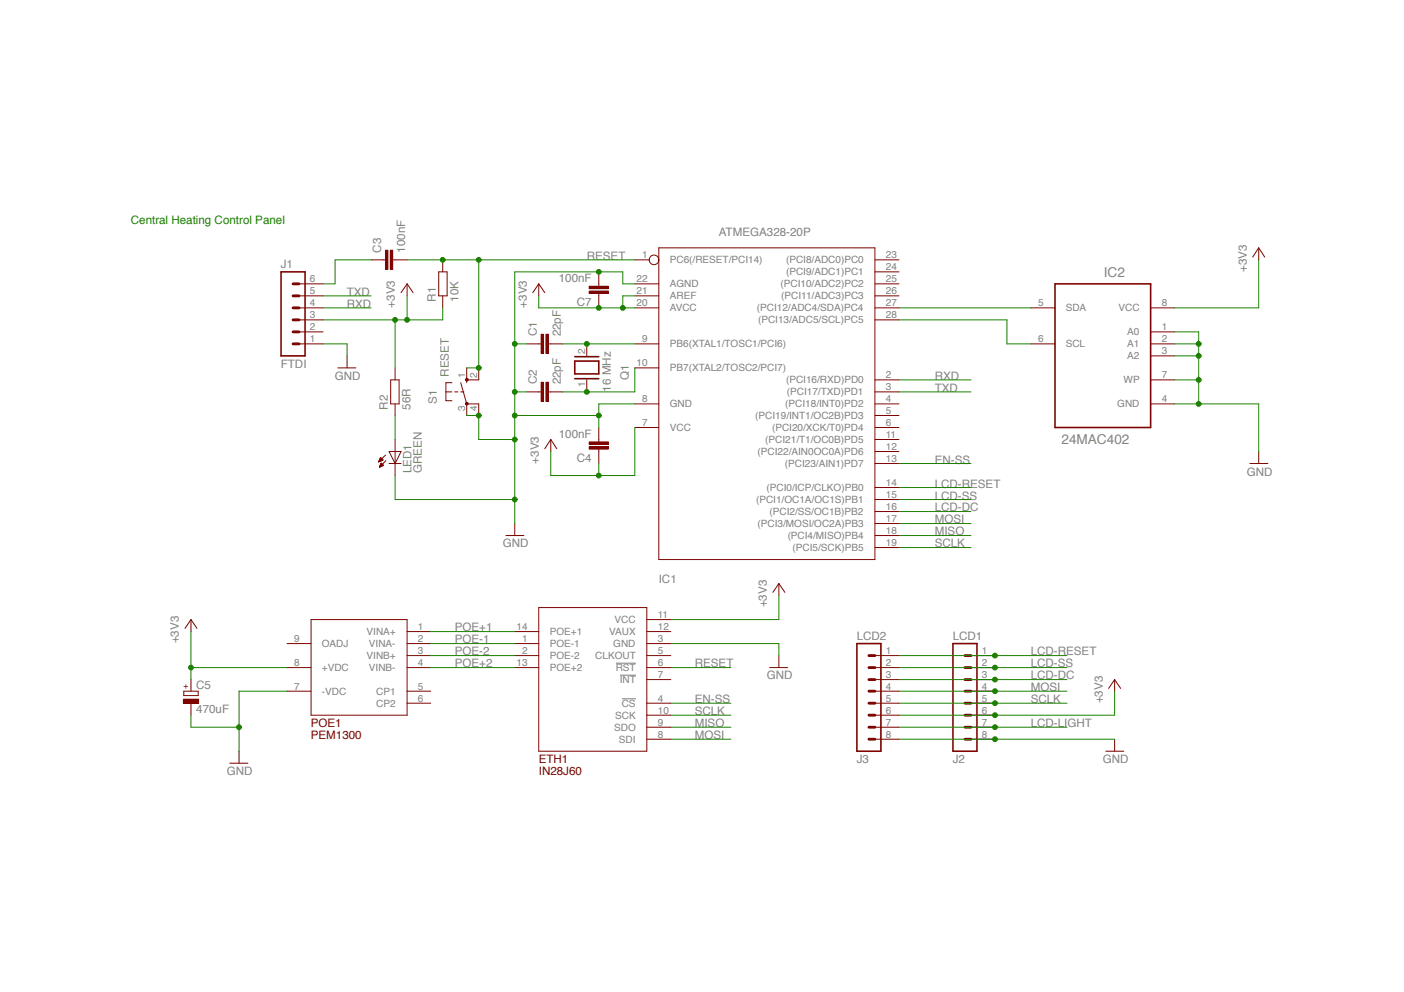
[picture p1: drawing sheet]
<svg xmlns="http://www.w3.org/2000/svg" width="297mm" height="210mm" viewBox="0 0 297 210" stroke-linecap="round" stroke-linejoin="round" font-family="sans-serif">
<path d="M130.3 140.3h4.3M131.2 142.9h3.4M131.6 147.9h3" fill="none" stroke="#808080" stroke-width=".21"/>
<g fill="none" stroke="#7d0400" stroke-width=".21">
<path d="M134.3 55h3.1M139.4 52.4h45.7v66h-45.7zM185.1 57.5h5.1M185.1 55h5.1M266.3 52.4l1.3 2M266.3 52.4l-1.3 2M266.3 52.4v2.6M63.3 72.8h5M63.3 60.1h5M63.3 62.6h5M63.3 65.1h5M63.3 67.7h5"/>
<path d="M63.3 70.2h5M71.5 77.8h3.8M73.4 75.3v2.5M86.1 60.1l1.3 1.8M86.1 60.1l-1.2 1.8M86.1 60.1v2.5M114 72.8h.5M116 72.8h.5M124.1 72.8v2.5M134.3 77.8h5.1M134.3 72.8h5.1M134.3 60.1h5.1"/>
<path d="M134.3 62.6h5.1M134.3 65.1h5.1M185.1 60.1h5.1M185.1 62.6h5.1M185.1 65.1h5.1M185.1 67.7h5.1M218.1 72.8h5.1M218.1 65.1h5.1M243.4 72.8h5.1M243.4 65.1h5.1M243.4 70.2h5.1M243.4 75.3h5.1"/>
<path d="M116.5 93l1.3 1.9M116.5 93l-1.2 1.9M116.5 93v2.5M124.1 80.4v2.5M134.3 85.5h5.1M134.3 90.5h5.1M185.1 85.5h5.1M185.1 90.5h5.1M185.1 98.1h5.1M185.1 95.5h5.1M185.1 93h5.1M185.1 87.9h5.1"/>
<path d="M185.1 82.9h5.1M185.1 80.4h5.1M243.4 85.5h5.1M243.4 80.4h5.1M264.4 98.1h3.8M266.3 95.5v2.6M107 113.3h3.8M108.9 110.8v2.5M185.1 115.9h5.1M185.1 113.3h5.1M185.1 110.8h5.1M185.1 108.2h5.1"/>
<path d="M185.1 105.7h5.1M185.1 103.2h5.1M40.4 131.1l1.3 1.9M40.4 131.1l-1.3 1.9M40.4 131.1v2.5M164.8 123.5l1.3 1.8M164.8 123.5l-1.3 1.8M164.8 123.5v2.5M164.8 138.7v2.6M205.4 138.7h5.1M50.6 159v2.5M162.8 141.3h3.8"/>
<path d="M205.4 141.3h5.1M205.4 143.8h5.1M205.4 146.3h5.1M205.4 148.8h5.1M205.4 151.3h5.1M205.4 153.9h5.1M205.4 156.4h5.1M234 159h3.8M235.8 143.8l1.3 1.9M235.8 143.8l-1.3 1.9M235.8 143.8v2.5M235.8 156.4v2.6"/>
<path d="M48.6 161.5h3.8"/>
<circle cx="138.4" cy="55" r="1.02"/>
</g>
<path d="M59.5 57.5h5v17.8h-5zM121.6 76.4h5.1v2.7h-5.1zM121.6 75.5h5.1M223.2 60.1h20.2v30.4h-20.2zM121.6 80.1h5.1M201.6 136.2h5.1v22.8h-5.1z" fill="none" stroke="#7d0400" stroke-width=".34"/>
<g fill="none" stroke="#7d0400" stroke-width=".59">
<path d="M62 67.7h1.3M62 70.2h1.3M62 72.8h1.3M62 62.6h1.3M62 65.1h1.3M62 60.1h1.3M204.2 138.7h1.2M204.2 143.8h1.2M204.2 141.3h1.2M204.2 148.8h1.2M204.2 146.3h1.2M204.2 156.4h1.2"/>
<path d="M204.2 153.9h1.2M204.2 151.3h1.2"/>
</g>
<path d="M115.5 70.7h.5v4.1h-.5z" fill="#7d0400"/>
<path d="M115.5 70.7h.5v4.1h-.5z" fill="none" stroke="#7d0400" stroke-width=".21"/>
<path d="M114.5 70.7h.5v4.1h-.5z" fill="#7d0400"/>
<path d="M111.4 72.8h2.6M114.5 70.7h.5v4.1h-.5zM116.5 72.8h2.6M114 82.9h.5M116 82.9h.5" fill="none" stroke="#7d0400" stroke-width=".21"/>
<path d="M115.5 80.9h.5v4h-.5z" fill="#7d0400"/>
<path d="M115.5 80.9h.5v4.1h-.5z" fill="none" stroke="#7d0400" stroke-width=".21"/>
<path d="M114.5 80.9h.5v4h-.5z" fill="#7d0400"/>
<path d="M81 55h.6M83.1 55h.5M111.4 82.9h2.6M114.5 80.9h.5v4.1h-.5zM116.5 82.9h2.6" fill="none" stroke="#7d0400" stroke-width=".21"/>
<path d="M82.5 52.9h.6v4.1h-.6z" fill="#7d0400"/>
<path d="M82.6 53h.5v4h-.5z" fill="none" stroke="#7d0400" stroke-width=".21"/>
<path d="M81.5 52.9h.5v4.1h-.5z" fill="#7d0400"/>
<path d="M78.5 55h2.5M81.6 53h.5v4h-.5zM83.6 55h2.5M126.7 93v.5M126.7 95v.5" fill="none" stroke="#7d0400" stroke-width=".21"/>
<path d="M124.6 93.5h4.1v.5h-4.1z" fill="#7d0400"/>
<path d="M124.7 93.5h4v.5h-4z" fill="none" stroke="#7d0400" stroke-width=".21"/>
<path d="M124.6 94.5h4.1v.5h-4.1z" fill="#7d0400"/>
<path d="M124.7 94.5h4v.5h-4zM126.7 90.5v2.5M126.7 95.5v2.6M38.9 146.3h3v.9h-3z" fill="none" stroke="#7d0400" stroke-width=".21"/>
<path d="M38.8 147.9h3.2v.9h-3.2z" fill="#7d0400"/>
<path d="M92.8 57.5h1.8v5.1h-1.8zM93.7 55v2.5M93.7 62.6v2.5M94.3 82.9h1.3M95.6 81h-1.3v3.8h1.3M96.2 82.9h.7M97.5 82.9h.6M97.5 81l1.2 4.5h2.6M101.3 80.4h-2.6v.6M38.8 147.9h3.2v.9h-3.2zM40.4 143.8v2.5M40.4 148.8v2.5" fill="none" stroke="#7d0400" stroke-width=".21"/>
<path d="M98.6 85.2h.4v.4h-.4z" fill-rule="evenodd" fill="#7d0400"/>
<path d="M98.6 85.2h.4v.4h-.4z" fill="none" stroke="#7d0400" stroke-width=".21"/>
<path d="M98.6 80.1h.4v.4h-.4z" fill-rule="evenodd" fill="#7d0400"/>
<path d="M98.7 77.8v2.6M101.3 77.8v2.6M126.7 60.1v.5M126.7 62.1v.5M98.6 80.1h.4v.5h-.4zM98.7 85.5v2.4M101.3 85.5v2.4" fill="none" stroke="#7d0400" stroke-width=".21"/>
<path d="M124.6 60.6h4.1v.5h-4.1z" fill="#7d0400"/>
<path d="M124.7 60.6h4v.5h-4z" fill="none" stroke="#7d0400" stroke-width=".21"/>
<path d="M124.6 61.6h4.1v.5h-4.1z" fill="#7d0400"/>
<g fill="none" stroke="#7d0400" stroke-width=".21">
<path d="M126.7 57.5v2.6M83.6 77.8v2.6M114 60.1l1.3 1.8M114 60.1l-1.3 1.8M114 60.1v2.5M124.7 61.6h4v.5h-4zM126.7 62.6v2.5M80.1 97.7h.1M80.2 97.6h.3M80.2 97.5h.6M80.3 97.4h.7M80.3 97.3h.7"/>
<path d="M80.3 98.8h.1M80.3 98.8h.2M80.4 97.2h.5M80.4 97.1h.4M80.4 97.1h.3M80.4 98.7h.3M80.4 98.6h.5M80.4 98.5h.6M80.5 97h.1M80.5 96.9h.1M80.5 98.4h.5M80.5 98.3h.5"/>
<path d="M80.5 96.8l.5 .5-.9 .4zM80.5 98.2h.5M80.5 98.2h.4M80.6 98.1h.1M80.6 98l.5 .5-.8 .3zM81.6 96.3l-1.5 1.4M81.6 97.5l-1.3 1.3M82.3 95.5h2.6l-1.3 2.6zM82.3 98.1h2.6M82.7 80.4h1.7v5.1h-1.7zM83.6 85.5v2.4M83.6 93v7.6"/>
<path d="M60.7 136.2h5.1M65.8 131.1h20.3v20.2h-20.3zM86.1 133.6h5M86.1 136.2h5M86.1 138.7h5M108.9 133.6h5.1M108.9 136.2h5.1M108.9 138.7h5.1M114 128.6h22.8v30.4h-22.8zM136.8 133.6h5.1M136.8 136.2h5.1M136.8 138.7h5.1"/>
<path d="M136.8 131.1h5.1M185.1 138.7h5.1M60.7 141.3h5.1M60.7 146.3h5.1M86.1 141.3h5M86.1 146.3h5M86.1 148.8h5M108.9 141.3h5.1M136.8 141.3h5.1M136.8 148.8h5.1M136.8 151.3h5.1M136.8 143.8h5.1"/>
<path d="M136.8 153.9h5.1M136.8 156.4h5.1M185.1 141.3h5.1M185.1 146.3h5.1M185.1 148.8h5.1M185.1 151.3h5.1M185.1 143.8h5.1M185.1 153.9h5.1M185.1 156.4h5.1"/>
</g>
<path d="M181.3 136.2h5.1v22.8h-5.1z" fill="none" stroke="#7d0400" stroke-width=".34"/>
<path d="M183.8 138.7h1.3M183.8 143.8h1.3M183.8 141.3h1.3M183.8 148.8h1.3M183.8 146.3h1.3M183.8 156.4h1.3M183.8 153.9h1.3M183.8 151.3h1.3" fill="none" stroke="#7d0400" stroke-width=".59"/>
<path d="M266.3 55v10.1h-17.8M68.3 67.7h25.4M86.1 62.6v5.1" fill="none" stroke="#1b8100" stroke-width=".21"/>
<circle cx="86.1" cy="67.7" r=".51" fill="#1b8100"/>
<g fill="none" stroke="#1b8100" stroke-width=".21">
<path d="M83.6 67.7v10.1M93.7 65.1v2.6"/>
<circle cx="86.1" cy="67.7" r=".51"/>
</g>
<circle cx="83.6" cy="67.7" r=".51" fill="#1b8100"/>
<g fill="none" stroke="#1b8100" stroke-width=".21">
<path d="M40.4 133.6v10.2M40.4 141.3h20.3"/>
<circle cx="83.6" cy="67.7" r=".51"/>
</g>
<circle cx="40.4" cy="141.2" r=".51" fill="#1b8100"/>
<g fill="none" stroke="#1b8100" stroke-width=".21">
<path d="M235.8 146.3v5h-45.6"/>
<circle cx="40.4" cy="141.3" r=".51"/>
</g>
<circle cx="210.5" cy="151.3" r=".51" fill="#1b8100"/>
<g fill="none" stroke="#1b8100" stroke-width=".21">
<path d="M116.5 95.5v5.1h17.8M126.7 98.1v2.5M164.8 126v5.1h-22.9"/>
<circle cx="210.5" cy="151.3" r=".51"/>
</g>
<circle cx="126.7" cy="100.6" r=".51" fill="#1b8100"/>
<g fill="none" stroke="#1b8100" stroke-width=".21">
<path d="M114 62.6v2.5h17.8M134.3 90.5v10.1"/>
<circle cx="126.7" cy="100.6" r=".51"/>
</g>
<circle cx="126.7" cy="65.1" r=".51" fill="#1b8100"/>
<g fill="none" stroke="#1b8100" stroke-width=".21">
<path d="M134.3 62.6h-2.5v2.5h2.5"/>
<circle cx="126.7" cy="65.1" r=".51"/>
</g>
<circle cx="131.7" cy="65.1" r=".51" fill="#1b8100"/>
<g fill="none" stroke="#1b8100" stroke-width=".21">
<path d="M248.5 85.5h17.8v10M248.5 80.4h5.1v5.1"/>
<circle cx="131.8" cy="65.1" r=".51"/>
</g>
<circle cx="253.6" cy="85.4" r=".51" fill="#1b8100"/>
<g fill="none" stroke="#1b8100" stroke-width=".21">
<path d="M248.5 75.3h5.1v5.1"/>
<circle cx="253.6" cy="85.5" r=".51"/>
</g>
<circle cx="253.6" cy="80.4" r=".51" fill="#1b8100"/>
<g fill="none" stroke="#1b8100" stroke-width=".21">
<path d="M248.5 72.8h5.1v2.5"/>
<circle cx="253.6" cy="80.4" r=".51"/>
</g>
<circle cx="253.6" cy="75.3" r=".51" fill="#1b8100"/>
<g fill="none" stroke="#1b8100" stroke-width=".21">
<path d="M248.5 70.2h5.1v2.6"/>
<circle cx="253.6" cy="75.3" r=".51"/>
</g>
<circle cx="253.6" cy="72.7" r=".51" fill="#1b8100"/>
<g fill="none" stroke="#1b8100" stroke-width=".21">
<path d="M108.9 57.5v53.3M108.9 72.8h2.5"/>
<circle cx="253.6" cy="72.8" r=".51"/>
</g>
<circle cx="108.9" cy="72.7" r=".51" fill="#1b8100"/>
<g fill="none" stroke="#1b8100" stroke-width=".21">
<path d="M108.9 82.9h2.5"/>
<circle cx="108.9" cy="72.8" r=".51"/>
</g>
<circle cx="108.9" cy="82.9" r=".51" fill="#1b8100"/>
<g fill="none" stroke="#1b8100" stroke-width=".21">
<path d="M98.7 87.9h2.6v5.1"/>
<circle cx="108.9" cy="82.9" r=".51"/>
</g>
<circle cx="101.3" cy="87.9" r=".51" fill="#1b8100"/>
<g fill="none" stroke="#1b8100" stroke-width=".21">
<path d="M101.3 93h7.6"/>
<circle cx="101.3" cy="87.9" r=".51"/>
</g>
<circle cx="108.9" cy="93" r=".51" fill="#1b8100"/>
<g fill="none" stroke="#1b8100" stroke-width=".21">
<path d="M108.9 57.5h22.9v2.6h2.5"/>
<circle cx="108.9" cy="93" r=".51"/>
</g>
<circle cx="126.7" cy="57.5" r=".51" fill="#1b8100"/>
<g fill="none" stroke="#1b8100" stroke-width=".21">
<path d="M108.9 87.9h17.8M134.3 85.5h-7.6v5"/>
<circle cx="126.7" cy="57.5" r=".51"/>
</g>
<circle cx="126.7" cy="87.9" r=".51" fill="#1b8100"/>
<circle cx="126.7" cy="87.9" r=".51" fill="none" stroke="#1b8100" stroke-width=".21"/>
<circle cx="108.9" cy="87.9" r=".51" fill="#1b8100"/>
<g fill="none" stroke="#1b8100" stroke-width=".21">
<path d="M83.6 100.6v5.1h25.3"/>
<circle cx="108.9" cy="87.9" r=".51"/>
</g>
<circle cx="108.9" cy="105.7" r=".51" fill="#1b8100"/>
<g fill="none" stroke="#1b8100" stroke-width=".21">
<path d="M40.4 153.9h10.2M60.7 146.3h-10.1v12.7"/>
<circle cx="108.9" cy="105.7" r=".51"/>
</g>
<circle cx="50.5" cy="153.9" r=".51" fill="#1b8100"/>
<g fill="none" stroke="#1b8100" stroke-width=".21">
<path d="M68.3 72.8h5.1v2.5M40.4 151.3v2.6M190.2 156.4h45.6"/>
<circle cx="50.6" cy="153.9" r=".51"/>
</g>
<circle cx="210.5" cy="156.4" r=".51" fill="#1b8100"/>
<g fill="none" stroke="#1b8100" stroke-width=".21">
<path d="M190.2 65.1h27.9M190.2 67.7h22.8v5.1h5.1M190.2 113.3h15.2M190.2 110.8h15.2M141.9 136.2h22.9v2.5M141.9 153.9h12.7M190.2 146.3h35.5"/>
<circle cx="210.5" cy="156.4" r=".51"/>
</g>
<circle cx="210.5" cy="146.2" r=".51" fill="#1b8100"/>
<g fill="none" stroke="#1b8100" stroke-width=".21">
<path d="M86.1 55h15.2M68.3 65.1h10.2M68.3 62.6h10.2M190.2 80.4h15.2M190.2 82.9h15.2M91.1 133.6h17.8M91.1 136.2h17.8M91.1 138.7h17.8M91.1 141.3h17.8M141.9 156.4h12.7"/>
<circle cx="210.5" cy="146.3" r=".51"/>
</g>
<circle cx="93.6" cy="55" r=".51" fill="#1b8100"/>
<g fill="none" stroke="#1b8100" stroke-width=".21">
<path d="M134.3 55h-33v22.8"/>
<circle cx="93.7" cy="55" r=".51"/>
</g>
<circle cx="101.3" cy="55" r=".51" fill="#1b8100"/>
<g fill="none" stroke="#1b8100" stroke-width=".21">
<path d="M98.7 77.8h2.6"/>
<circle cx="101.3" cy="55" r=".51"/>
</g>
<circle cx="101.3" cy="77.8" r=".51" fill="#1b8100"/>
<g fill="none" stroke="#1b8100" stroke-width=".21">
<path d="M141.9 141.3h12.7M190.2 141.3h35.5"/>
<circle cx="101.3" cy="77.8" r=".51"/>
</g>
<circle cx="210.5" cy="141.2" r=".51" fill="#1b8100"/>
<g fill="none" stroke="#1b8100" stroke-width=".21">
<path d="M190.2 105.7h15.2M190.2 143.8h35.5"/>
<circle cx="210.5" cy="141.3" r=".51"/>
</g>
<circle cx="210.5" cy="143.8" r=".51" fill="#1b8100"/>
<g fill="none" stroke="#1b8100" stroke-width=".21">
<path d="M190.2 108.2h15.2M190.2 148.8h35.5"/>
<circle cx="210.5" cy="143.8" r=".51"/>
</g>
<circle cx="210.5" cy="148.8" r=".51" fill="#1b8100"/>
<g fill="none" stroke="#1b8100" stroke-width=".21">
<path d="M190.2 115.9h15.2M141.9 151.3h12.7M190.2 153.9h35.5"/>
<circle cx="210.5" cy="148.8" r=".51"/>
</g>
<circle cx="210.5" cy="153.9" r=".51" fill="#1b8100"/>
<g fill="none" stroke="#1b8100" stroke-width=".21">
<path d="M78.5 55h-7.6v5.1h-2.6M119.1 72.8h15.2M190.2 98.1h15.2M141.9 148.8h12.7"/>
<circle cx="210.5" cy="153.9" r=".51"/>
</g>
<circle cx="124.1" cy="72.7" r=".51" fill="#1b8100"/>
<g fill="none" stroke="#1b8100" stroke-width=".21">
<path d="M190.2 138.7h35.5"/>
<circle cx="124.1" cy="72.8" r=".51"/>
</g>
<circle cx="210.5" cy="138.7" r=".51" fill="#1b8100"/>
<g fill="none" stroke="#1b8100" stroke-width=".21">
<path d="M134.3 77.8v5.1h-15.2M190.2 103.2h15.2"/>
<circle cx="210.5" cy="138.7" r=".51"/>
</g>
<circle cx="124.1" cy="82.9" r=".51" fill="#1b8100"/>
<g fill="none" stroke="#1b8100" stroke-width=".21">
<path d="M83.6 87.9v5.1"/>
<circle cx="124.1" cy="82.9" r=".51"/>
</g>
<g font-size="2.9" fill="#808080">
<text x="233.5" y="58.5">IC2</text>
<text x="224.6" y="94.1">24MAC402</text>
</g>
<text font-size="2.5" fill="#1b8100" x="27.7" y="47.4">Central Heating Control Panel</text>
<g font-size="2.5" fill="#808080">
<text x="80.6" y="53.4" transform="rotate(-90 80.6 53.4)">C3</text>
<text x="85.7" y="53.4" transform="rotate(-90 85.7 53.4)">100nF</text>
<text x="152.1" y="49.9">ATMEGA328-20P</text>
<text x="59.4" y="56.7">J1</text>
<text x="118.2" y="59.7">100nF</text>
<text x="124.1" y="55">RESET</text>
<text x="263.8" y="57.5" transform="rotate(-90 263.8 57.5)">+3V3</text>
<text x="73.4" y="65.1">RXD</text>
<text x="73.4" y="62.6">TXD</text>
<text x="83.5" y="65.1" transform="rotate(-90 83.5 65.1)">+3V3</text>
<text x="92.2" y="63.8" transform="rotate(-90 92.2 63.8)">R1</text>
<text x="97" y="63.8" transform="rotate(-90 97 63.8)">10K</text>
<text x="111.5" y="65.1" transform="rotate(-90 111.5 65.1)">+3V3</text>
<text x="122" y="64.7">C7</text>
<text x="113.6" y="71.2" transform="rotate(-90 113.6 71.2)">C1</text>
<text x="118.7" y="71.2" transform="rotate(-90 118.7 71.2)">22pF</text>
<text x="59.4" y="77.8">FTDI</text>
<text x="70.8" y="80.3">GND</text>
<text x="95" y="79.7" transform="rotate(-90 95 79.7)">RESET</text>
<text x="113.6" y="81.3" transform="rotate(-90 113.6 81.3)">C2</text>
<text x="118.7" y="81.3" transform="rotate(-90 118.7 81.3)">22pF</text>
<text x="129.2" y="82.9" transform="rotate(-90 129.2 82.9)">16 MHz</text>
<text x="133" y="80.3" transform="rotate(-90 133 80.3)">Q1</text>
<text x="197.8" y="80.3">RXD</text>
<text x="197.8" y="82.9">TXD</text>
<text x="82" y="86.7" transform="rotate(-90 82 86.7)">R2</text>
<text x="86.8" y="86.7" transform="rotate(-90 86.8 86.7)">56R</text>
<text x="92.4" y="85.4" transform="rotate(-90 92.4 85.4)">S1</text>
<text x="118.2" y="92.6">100nF</text>
<text x="87.1" y="100.1" transform="rotate(-90 87.1 100.1)">LED1</text>
<text x="89.2" y="100.1" transform="rotate(-90 89.2 100.1)">GREEN</text>
<text x="114" y="98.1" transform="rotate(-90 114 98.1)">+3V3</text>
<text x="122" y="97.7">C4</text>
<text x="197.8" y="98.1">EN-SS</text>
<text x="263.8" y="100.6">GND</text>
<text x="197.8" y="105.7">LCD-SS</text>
<text x="197.8" y="103.2">LCD-RESET</text>
<text x="197.8" y="113.3">MISO</text>
<text x="197.8" y="110.8">MOSI</text>
<text x="197.8" y="108.2">LCD-DC</text>
<text x="106.4" y="115.8">GND</text>
<text x="197.8" y="115.8">SCLK</text>
<text x="139.4" y="123.4">IC1</text>
<text x="162.2" y="128.5" transform="rotate(-90 162.2 128.5)">+3V3</text>
<text x="37.8" y="136.1" transform="rotate(-90 37.8 136.1)">+3V3</text>
<text x="96.2" y="133.6">POE+1</text>
<text x="96.2" y="136.1">POE-1</text>
<text x="181.3" y="135.4">LCD2</text>
<text x="201.6" y="135.4">LCD1</text>
<text x="96.2" y="138.7">POE-2</text>
<text x="96.2" y="141.2">POE+2</text>
<text x="147" y="141.2">RESET</text>
<text x="162.2" y="143.7">GND</text>
<text x="218.1" y="141.2">LCD-SS</text>
<text x="218.1" y="143.7">LCD-DC</text>
<text x="218.1" y="138.7">LCD-RESET</text>
<text x="41.5" y="145.8">C5</text>
<text x="147" y="148.8">EN-SS</text>
<text x="218.1" y="146.3">MOSI</text>
<text x="218.1" y="148.8">SCLK</text>
<text x="233.3" y="148.8" transform="rotate(-90 233.3 148.8)">+3V3</text>
<text x="41.5" y="150.9">470uF</text>
<text x="147" y="153.9">MISO</text>
<text x="147" y="151.3">SCLK</text>
<text x="218.1" y="153.9">LCD-LIGHT</text>
<text x="147" y="156.4">MOSI</text>
<text x="181.3" y="161.5">J3</text>
<text x="201.6" y="161.5">J2</text>
<text x="233.3" y="161.5">GND</text>
<text x="48" y="164">GND</text>
</g>
<g font-size="2.5" fill="#7d0400">
<text x="65.8" y="153.9">POE1</text>
<text x="65.8" y="156.4">PEM1300</text>
<text x="114" y="161.5">ETH1</text>
<text x="114" y="164">IN28J60</text>
</g>
<g font-size="2.1" fill="#808080">
<text x="65.6" y="59.7">6</text>
<text x="134.7" y="59.7">22</text>
<text x="135.9" y="54.6">1</text>
<text x="141.7" y="55.7">PC6(/RESET/PCI14)</text>
<text x="166.3" y="58.3">(PCI9/ADC1)PC1</text>
<text x="166.3" y="55.7">(PCI8/ADC0)PC0</text>
<text x="187.4" y="59.7">25</text>
<text x="187.4" y="57.1">24</text>
<text x="187.4" y="54.6">23</text>
<text x="65.6" y="64.8">4</text>
<text x="65.6" y="62.2">5</text>
<text x="134.7" y="62.2">21</text>
<text x="134.7" y="64.8">20</text>
<text x="141.7" y="60.8">AGND</text>
<text x="141.7" y="63.3">AREF</text>
<text x="141.7" y="65.9">AVCC</text>
<text x="160.1" y="65.9">(PCI12/ADC4/SDA)PC4</text>
<text x="165.1" y="60.8">(PCI10/ADC2)PC2</text>
<text x="165.3" y="63.3">(PCI11/ADC3)PC3</text>
<text x="187.4" y="64.8">27</text>
<text x="187.4" y="62.2">26</text>
<text x="219.6" y="64.8">5</text>
<text x="225.5" y="65.9">SDA</text>
<text x="236.6" y="65.9">VCC</text>
<text x="245.8" y="64.8">8</text>
<text x="65.6" y="69.8">2</text>
<text x="65.6" y="67.3">3</text>
<text x="160.4" y="68.4">(PCI13/ADC5/SCL)PC5</text>
<text x="187.4" y="67.3">28</text>
<text x="238.5" y="70.9">A0</text>
<text x="245.8" y="69.8">1</text>
<text x="65.6" y="72.4">1</text>
<text x="123.8" y="74.9" transform="rotate(-90 123.8 74.9)">2</text>
<text x="134.7" y="77.4">10</text>
<text x="135.9" y="72.4">9</text>
<text x="141.7" y="73.5">PB6(XTAL1/TOSC1/PCI6)</text>
<text x="219.6" y="72.4">6</text>
<text x="225.5" y="73.5">SCL</text>
<text x="238.5" y="73.5">A1</text>
<text x="238.5" y="76">A2</text>
<text x="245.8" y="72.4">2</text>
<text x="245.8" y="74.9">3</text>
<text x="98.4" y="80" transform="rotate(-90 98.4 80)">1</text>
<text x="100.9" y="80" transform="rotate(-90 100.9 80)">2</text>
<text x="123.8" y="81.9" transform="rotate(-90 123.8 81.9)">1</text>
<text x="141.7" y="78.6">PB7(XTAL2/TOSC2/PCI7)</text>
<text x="166.3" y="81.1">(PCI16/RXD)PD0</text>
<text x="166.5" y="83.6">(PCI17/TXD)PD1</text>
<text x="187.4" y="82.5">3</text>
<text x="187.4" y="80">2</text>
<text x="237.7" y="81.1">WP</text>
<text x="245.8" y="80">7</text>
<text x="98.4" y="86.9" transform="rotate(-90 98.4 86.9)">3</text>
<text x="100.9" y="86.9" transform="rotate(-90 100.9 86.9)">4</text>
<text x="135.9" y="85">8</text>
<text x="141.7" y="86.2">GND</text>
<text x="159.8" y="88.7">(PCI19/INT1/OC2B)PD3</text>
<text x="166.1" y="86.2">(PCI18/INT0)PD2</text>
<text x="187.4" y="87.6">5</text>
<text x="187.4" y="85">4</text>
<text x="236.4" y="86.2">GND</text>
<text x="245.8" y="85">4</text>
<text x="135.9" y="90.1">7</text>
<text x="141.7" y="91.2">VCC</text>
<text x="161.9" y="93.8">(PCI21/T1/OC0B)PD5</text>
<text x="163.3" y="91.2">(PCI20/XCK/T0)PD4</text>
<text x="187.4" y="95.2">12</text>
<text x="187.4" y="92.7">11</text>
<text x="187.4" y="90.1">6</text>
<text x="160.3" y="96.3">(PCI22/AIN0OC0A)PD6</text>
<text x="166.1" y="98.8">(PCI23/AIN1)PD7</text>
<text x="187.4" y="97.7">13</text>
<text x="160" y="106.5">(PCI1/OC1A/OC1S)PB1</text>
<text x="162.2" y="103.9">(PCI0/ICP/CLKO)PB0</text>
<text x="187.4" y="107.9">16</text>
<text x="187.4" y="105.3">15</text>
<text x="187.4" y="102.8">14</text>
<text x="160.3" y="111.5">(PCI3/MOSI/OC2A)PB3</text>
<text x="162.8" y="109">(PCI2/SS/OC1B)PB2</text>
<text x="187.4" y="112.9">18</text>
<text x="187.4" y="110.4">17</text>
<text x="166.6" y="114.1">(PCI4/MISO)PB4</text>
<text x="167.7" y="116.6">(PCI5/SCK)PB5</text>
<text x="187.4" y="115.5">19</text>
<text x="130" y="131.8">VCC</text>
<text x="139.2" y="130.7">11</text>
<text x="62.2" y="135.8">9</text>
<text x="68.1" y="136.9">OADJ</text>
<text x="77.5" y="134.4">VINA+</text>
<text x="78.1" y="136.9">VINA-</text>
<text x="88.4" y="133.2">1</text>
<text x="88.4" y="135.8">2</text>
<text x="109.3" y="133.2">14</text>
<text x="110.5" y="135.8">1</text>
<text x="116.3" y="136.9">POE-1</text>
<text x="116.3" y="134.4">POE+1</text>
<text x="128.9" y="134.4">VAUX</text>
<text x="129.8" y="136.9">GND</text>
<text x="139.2" y="135.8">3</text>
<text x="139.2" y="133.2">12</text>
<text x="62.2" y="140.8">8</text>
<text x="68.1" y="142">+VDC</text>
<text x="77.5" y="139.4">VINB+</text>
<text x="78.1" y="142">VINB-</text>
<text x="88.4" y="138.3">3</text>
<text x="88.4" y="140.8">4</text>
<text x="109.3" y="140.8">13</text>
<text x="110.5" y="138.3">2</text>
<text x="116.3" y="139.4">POE-2</text>
<text x="116.3" y="142">POE+2</text>
<text x="125.9" y="139.4">CLKOUT</text>
<text x="130.3" y="142">RST</text>
<text x="139.2" y="138.3">5</text>
<text x="139.2" y="140.8">6</text>
<text x="139.2" y="143.4">7</text>
<text x="187.4" y="138.3">1</text>
<text x="187.4" y="140.8">2</text>
<text x="187.4" y="143.4">3</text>
<text x="207.7" y="138.3">1</text>
<text x="207.7" y="140.8">2</text>
<text x="207.7" y="143.4">3</text>
<text x="62.2" y="145.9">7</text>
<text x="68.1" y="147">-VDC</text>
<text x="79.6" y="147">CP1</text>
<text x="79.6" y="149.6">CP2</text>
<text x="88.4" y="145.9">5</text>
<text x="88.4" y="148.5">6</text>
<text x="131.1" y="144.5">INT</text>
<text x="131.5" y="149.6">CS</text>
<text x="139.2" y="148.5">4</text>
<text x="187.4" y="145.9">4</text>
<text x="187.4" y="148.5">5</text>
<text x="207.7" y="145.9">4</text>
<text x="207.7" y="148.5">5</text>
<text x="129.9" y="154.6">SDO</text>
<text x="130.2" y="152.1">SCK</text>
<text x="139.2" y="151">10</text>
<text x="139.2" y="153.5">9</text>
<text x="187.4" y="151">6</text>
<text x="187.4" y="153.5">7</text>
<text x="207.7" y="151">6</text>
<text x="207.7" y="153.5">7</text>
<text x="130.9" y="157.2">SDI</text>
<text x="139.2" y="156.1">8</text>
<text x="187.4" y="156.1">8</text>
<text x="207.7" y="156.1">8</text>
</g>
<text font-size="1.8" fill="#7d0400" x="39.8" y="145.9" transform="rotate(-90 39.8 145.9)">+</text>
</svg>
